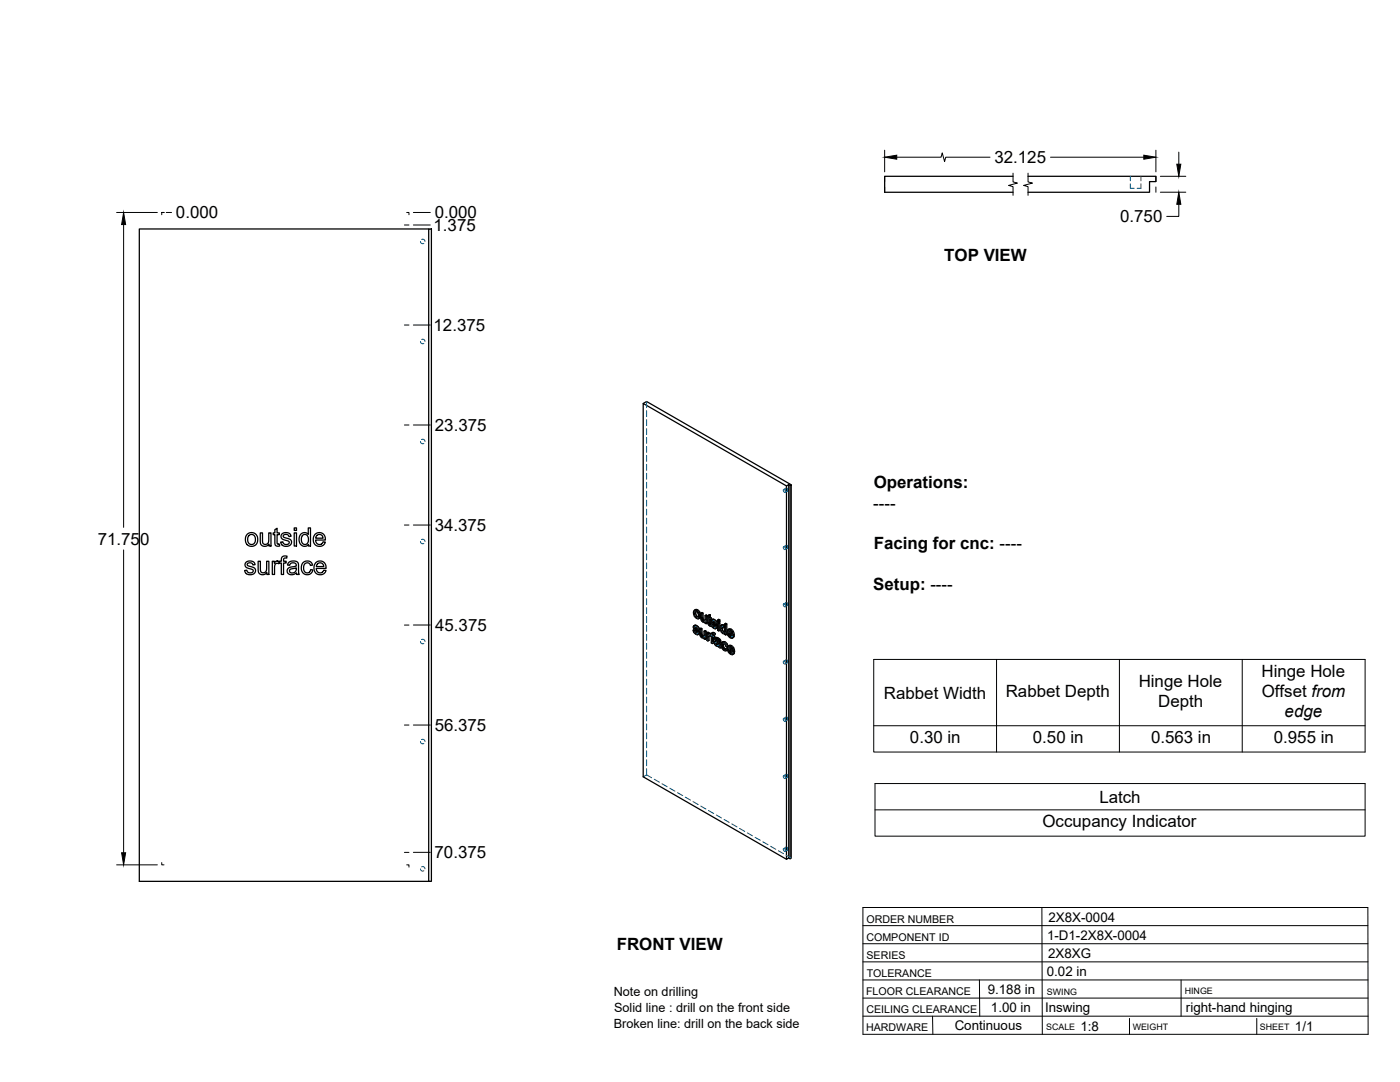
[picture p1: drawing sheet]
<svg xmlns="http://www.w3.org/2000/svg" width="559mm" height="432mm" viewBox="0 0 559 432" stroke-linecap="round" stroke-linejoin="round" font-family="sans-serif">
<!-- layer: Hidden -->
<g fill="none" stroke="#00557f" stroke-width=".4">
<path d="M451.2 73.3v1.8h1.5M451.2 70.4v1.8M455.4 73.3v1.8h-1.5M455.4 70.4v1.8M167.8 96.4l.5 .8 .9-.1M168.3 95.6l.8-.1 .5 .9M167.8 136.3l.3 .7 1.1 .1M168.3 135.5h.9l.4 .8M167.8 176.2l.5 .8h.9M168.3 175.4l.9 .1 .4 .7M258.1 160.2v2.5M258.1 163.9v2.4"/>
<path d="M258.1 167.4v2.4M258.1 171v2.4M258.1 174.6v2.4M258.1 178.2v2.4M258.1 181.7v2.4M258.1 185.3v2.4M258.1 188.9v2.4M258.1 192.5v2.3M258.1 196v2.4M258.1 199.6v2.4M312.7 195.4a.55 .55 0 0 1 .7 .3 .55 .55 0 0 1-.3 .7zM313.7 194.8a.56 .56 0 0 1 .7 .3 .56 .56 0 0 1-.3 .8l-.5-.7z"/>
<path d="M313.8 194.8l-1 .6M314.4 195.9l-1 .6M167.8 216.1l.5 .8h.9M168.3 215.3l.9 .1 .4 .7M258.1 203.2v2.3M258.1 206.8v2.3M258.1 210.3v2.4M258.1 213.9v2.4M258.1 217.5v2.3M312.7 218.2a.53 .53 0 0 1 .8 .3 .53 .53 0 0 1-.5 .7zM313.7 217.6a.56 .56 0 0 1 .7 .4 .56 .56 0 0 1-.3 .7l-.4-.5zM313.8 217.6l-1 .6"/>
<path d="M314.4 218.7l-1 .6M258.1 221v2.4M258.1 224.6v2.4M258.1 228.2v2.4M258.1 231.8v2.3M258.1 235.3v2.4M258.1 238.9v2.4M167.8 256l.5 .8h.9M168.3 255.2h.8l.5 .8M258.1 242.5v2.4M258.1 246v2.4M258.1 249.6v2.4"/>
<path d="M258.1 253.2v2.4M258.1 256.8v2.3M277.1 251.2l.3 1M277.2 250l-.5 .2M277.2 249.7l-.4 .2M277.2 244.2l-.4 .3M277.3 251.3l.3 .3M277.3 250.4l-.5 .3M277.3 250.2l.4-.2-.5 .3M277.4 249.5l-.1 1.1 1.3 1.2a.36 .36 0 0 1 .3 .5 .36 .36 0 0 1-.6 .2M277.4 252.2l.8 .7 .8 .1M277.4 252.2l-.4 .2"/>
<path d="M277.5 251.4l-.1 .1M277.6 250.9l-.5 .2M277.6 245.6l.9 .9 .8 .1M277.6 245.6l-.5 .3M277.6 250.2l-.1 .1M277.6 250.3a.33 .33 0 0 1 .3-.4 .33 .33 0 0 1 .4 .3l.9 .9M277.6 243.2l-.4 1 .4 1.4M277.9 243.8l-.1 .2M277.9 243.8l.8 .2 .5 .9v1l-.5 .3M277.9 243.8l-.4 .2M278.2 250.1l-.5 .3M278.2 252.9l-.5 .2"/>
<path d="M278.2 251l.4 .3M278.2 252.8l.5-.2-.4 .2M278.5 243.8l-.5 .3M278.5 246.5l-.5 .3M278.6 250.5l-.5 .2M278.7 251.9l-.5 .3M278.7 250.9l-.4 .3M278.8 253l-.5 .3M278.8 252.3l-.4 .3M279 246.1l-.4 .3M279 244.4l-.4 .3M279.1 246.7l-.5 .3"/>
<path d="M279.2 245.4l-.4 .2M279.8 250.7l.1 2.8 .8 .8 .8-.1v.5l.4 .2M279.8 253l-.4 .3M279.9 253.5l-.4 .2M280.2 244.4l.2 3 .8 .7 .7-.1v.4l.4 .3M280.2 246.8l-.4 .3M280.2 253.9l-.4 .3M280.4 247.2l-.5 .3M280.6 247.7l-.4 .2M280.7 254.3l-.5 .2M281.1 248l-.5 .3M281.1 254l-.2 .1"/>
<path d="M281.3 253.9l-.5 .3M281.3 254.4l-.3 .1M281.4 253.8l-.5 .3M281.4 251.7v2l-.5 .3M281.5 254.7l-.5 .2M281.5 254.2l-.5 .3M281.5 247.7l-.2 .2M281.7 247.7l-.5 .2M281.8 247.6l-.5 .2M281.9 245.4v1.9l-.5 .4M281.9 248.4l-.4 .3M281.9 248l-.4 .3 .2-.2"/>
<path d="M282.3 246.2v.4l.4-.3M282.6 252.3v3l.4 .2M282.6 255.3l-.5 .3M282.7 245.9l-.1 .1M283 253l-.5 .2M283.1 245.4v.7l-.4-.2v.4l.4 .2v2.4l.9 .7-.2-.5M283.1 253.4l-.1 .1M283.1 246.5l-.5 .3M283.1 246.1l-.5 .3M283.1 248.9l-.4 .2M283.2 252.8l-.2 .1M283.2 253.3l-.5 .2"/>
<path d="M283.3 253.2l-.5 .3M283.3 249.2l-.4 .2M283.5 253.3l-.4 .3 .3-.4 .4 .4 .2-.3 .4 .4v2.6l.4 .3M283.5 246.7l-.4 .3M283.7 249.5l-.5 .3M284 247l-.5-.3v.6M284 249.2l-.2 .1M284 253.2l-.5 .2M284 253.3l-.5 .2M284 249.6l-.1 .1M284.2 248.9l.3 .9M284.3 247.6l-.5 .3"/>
<path d="M284.4 253.3l-.9 .5 .5-.3M284.4 256.3l-.5 .3M284.4 253.7l-.5 .3M284.4 248.9l.3 .3M284.4 248.1l-.5 .2M284.4 247.3l-.5 .2M284.4 252.6l-.4 .2M284.5 247.1l-.1 1.1 1.5 1.5v.4h-.4l.4-.2M284.5 252.4l-.1 .9-.4-.2M284.5 249.8l1 .7 .6 .1M284.5 249.8l-.4 .2M284.6 249l-.1 .1"/>
<path d="M284.7 248.5l-.5 .3M284.7 247.8l-.1 .1M284.7 247.9l.1-.3 .5 .1 1 1M284.8 254l-.5 .2M284.8 247.6l-.4 .3M284.9 253l-.5 .2M285.2 253l-.5 .3M285.3 247.7l-.5 .3M285.3 254.3l-.5-.3v.5M285.3 254.7l.5-.3-.2 .5 .4 .3a.86 .86 0 0 1 1 0 .86 .86 0 0 1 .3 .9l-.5-.1M285.3 248.6l.4 .3M285.4 250.4l.4-.2-.9 .5"/>
<path d="M285.4 253.2l-.5-.2-.1 .3M285.5 256.2l-.4 .3M285.6 254.9l-.5 .2M285.6 255.8l-.5 .3M285.7 248.1l-.5 .2M285.7 255.7l-.2 .6 .3 .7 .8 .7h.7l.1 .4M285.7 256.9l-.4 .3M285.8 249.6l-.5 .2M285.8 248.5l-.4 .3M285.9 250.7l-.5 .2M285.9 256.5l.3-.3a.86 .86 0 0 1 1 1l-.4 .1M286 256.2l-.3 .2"/>
<path d="M286.1 256.2l-.5 .3M286.2 256.2l-.5 .2M286.2 254.9l-.4 .2M286.4 257.6l-.5 .2M286.7 255l-.5 .3M286.9 257.7l-.5 .3M286.9 248.3v3l.4 .3M286.9 247.2v.5l.4 .3M286.9 251.3l-.5 .3M286.9 247.7l-.5 .3M287.1 257.3l-.4 .3M287.2 255.5l-.5 .2"/>
<path d="M287.2 257.2l-.3 .2M287.3 256.5l-.4 .3M287.3 256.1l-.4 .3M287.3 256l-.4 .2M287.3 257.7l-.4 .2M287.4 258.1l.5 .3M287.4 258.1l-.4 .3M287.8 250.4l-.4 .2M288 251.3l-.5 .2M288 249.6l-.5 .3M288.2 249.3l-.4 1.1 .4 1.3 .8 .9 .7-.1v.4l.4 .3M288.3 257.1l-.5 .3"/>
<path d="M288.4 252.1l-.4 .2M288.4 256.3l-.4 .3M288.5 249.9l-.1 .2M288.5 249.9l.7 .1 .5 .9v1l-.5 .3M288.5 249.8l-.4 .3 .4-.2M288.6 256.1l-.3 1 .2 1.2 .7 .8 1 .4M288.6 258.4l-.4 .3M288.8 256.8l.7-.2 .6 1 .4 .1M289 256.6l-.5 .3M289 252.6l-.5 .2M289 249.9l-.5 .2M289.4 249.8l-.2 .1"/>
<path d="M289.5 259.4l-.5 .2M289.5 256.6l-.4 .3M289.5 250.4l-.4 .3M289.5 252.2l-.4 .3M289.6 252.6l-.3 .2M289.6 259h.3M289.7 248.8v1.5l-.5-.7M289.7 250.3l-.5 .2M289.7 251.5l-.4 .2M289.7 252.9l-.4 .3M289.7 252.5l-.4 .3M289.9 257l-.5 .3"/>
<path d="M289.9 259l-.4 .2M290.1 257.6l-.5 .3M290.1 258.6l-.2 .4M290.3 258.7l.3 .2-.2 .4M290.6 258.9l-.2 .1M290.7 252l-.5 .3M290.8 258.6l-.5 .2M291 251l-.3 .8 .3 1.5 1 1 .8 .1M291 253.3l-.5 .3M291.1 252.4l-.4 .2M291.1 257.6l-.3 1 .3 1.3 .9 .9 .9 .1M291.1 259.9l-.4 .2"/>
<path d="M291.2 252.9l-.1-.5 2 1.1M291.3 258.9l-.5 .3M291.4 251.5l-.2 .2M291.4 251.5l.7 .2 .5 1.1-.6-.3M291.4 259.5l-.1-.6 1.9 1.1M291.4 251.5l-.5 .2M291.5 258l-.2 .3M291.5 258l.9 .4 .3 1-.6-.4M291.5 258l-.4 .3M291.9 251.5l-.5 .3M291.9 254.3l-.5 .2M292 258.1l-.4 .2"/>
<path d="M292.1 253.9h.2M292.4 253.9l-.4 .2 .3-.2M292.4 252.1l-.4 .3M292.6 258.7l-.5 .3M292.6 252.8l-.5 .2M292.6 253.6l-.1 .1M292.7 254.4l-.5 .3M292.7 253.7l-.4 .2M292.7 259.4l-.4 .2M312.7 241.1a.56 .56 0 0 1 .7 .3 .56 .56 0 0 1-.3 .7l-.4-.5zM313.7 240.5a.54 .54 0 0 1 .7 .3 .54 .54 0 0 1-.3 .7zM313.8 240.5l-1 .5"/>
<path d="M314.4 241.6l-1 .5M258.1 260.3v2.4M258.1 263.9v2.4M258.1 267.5v2.4M258.1 271v2.4M258.1 274.6v2.4M258.1 278.2v2.4M292 260.8l-.4 .3M292.2 260.5h.3M292.5 260.5l-.4 .2M292.7 260.2h-.1M292.8 261l-.5 .3"/>
<path d="M292.8 260.2l-.3 .3M312.7 263.9a.56 .56 0 0 1 .7 .3 .56 .56 0 0 1-.3 .8l-.4-.4zM313.7 263.4a.55 .55 0 0 1 .7 .3 .55 .55 0 0 1-.3 .7zM313.8 263.3l-1 .6M314.4 264.4l-1 .6M167.8 295.9l.3 .7 1.1 .1M168.3 295.1l.9 .1 .4 .7M258.1 281.8v2.3M258.1 285.3v2.4M258.1 288.9v2.4M258.1 292.5v2.4M258.1 296.1v2.3"/>
<path d="M258.1 299.6v2.4M312.7 286.7a.56 .56 0 0 1 .7 .4 .56 .56 0 0 1-.3 .7l-.4-.5zM313.7 286.2a.56 .56 0 0 1 .7 .3 .56 .56 0 0 1-.3 .7l-.5-.6zM313.8 286.2l-1 .5M314.4 287.3l-1 .5M258.1 309.2l-1.4 .8M258.1 309.2l2 1.2M258.1 303.2v2.4M258.1 306.8v2.4M261.1 311l2.1 1.2M264.2 312.8l2.1 1.2M267.3 314.6l2.1 1.1"/>
<path d="M270.4 316.3l2.1 1.2M273.5 318.1l2.1 1.2M276.6 319.9l2.1 1.2M312.7 309.6a.54 .54 0 0 1 .7 .3 .54 .54 0 0 1-.3 .7zM313.7 309a.56 .56 0 0 1 .7 .4 .56 .56 0 0 1-.3 .7l-.5-.7zM313.8 309l-1 .6M314.4 310.1l-1 .6M279.7 321.7l2.1 1.2M282.8 323.5l2.1 1.2M285.9 325.2l2.1 1.2M289 327l2.1 1.2M292.1 328.8l2.1 1.2"/>
<path d="M295.2 330.6l2.1 1.2M298.3 332.4l2.1 1.2M301.4 334.2l2.1 1.1M304.5 335.9l2.1 1.2M307.6 337.7l2 1.2M310.7 339.5l2.1 1.2M312.7 338.7a.56 .56 0 0 1 .7 .3 .56 .56 0 0 1-.3 .7l-.4-.5zM313.7 338.1a.54 .54 0 0 1 .7 .3 .54 .54 0 0 1-.3 .7zM313.8 338.1l-1 .5M314.4 339.2l-1 .5M167.8 346.7l.3 .7 1.1 .1M168.3 345.9l.9 .1 .4 .7"/>
<path d="M313.8 341.3l2 1.2"/>
</g>
<!-- layer: Visible -->
<g fill="none" stroke="#000" stroke-width=".51">
<path d="M404.3 70.4h-51.2v6.3h51.2M410.3 70.4h51.1v2.1h-2.6v4.2h-48.5M171.1 91.4h1.1v260.3h-1.1zM171.1 91.4h-115.5v260.3h115.5M256.7 161l1.4-.8 57.7 33.3M313.9 193.9l.9-.5v149l-.9 .5zM313.9 193.9l-57.2-32.9v149l57.2 32.9M314.8 193.4l.6 .3v149l-.6-.3M315.4 193.7l.4-.2v149l-.4 .2M98.7 213.1l1.5-.5a2.65 2.65 0 0 1 2.6 3.7 2.65 2.65 0 0 1-4.6 .4l-.2-1a2.97 2.97 0 0 1 .7-2.6zM99.3 213.8l.8-.5a1.97 1.97 0 0 1 1.9 2 1.97 1.97 0 0 1-2 2l-.7-.5-.4-.9v-1.2zM103.9 212.7h.9v2.9a1.32 1.32 0 0 0 1.3 1.7 1.32 1.32 0 0 0 1.2-1.8v-2.8h.9v5.2h-.8v-.8a1.88 1.88 0 0 1-2.3 .9 1.88 1.88 0 0 1-1.2-2.1z"/>
<path d="M109.7 211.4l.9-.6v1.9h.9v.7h-.9v3.3l.3 .4h.6l.1 .8a1.32 1.32 0 0 1-1.5-.1 1.32 1.32 0 0 1-.4-1.4v-3h-.6v-.7h.6zM112.5 213.1l1.2-.5a1.92 1.92 0 0 1 2.5 1.4l-.9 .1a1.13 1.13 0 0 0-1.1-.9 1.13 1.13 0 0 0-1.1 1l.3 .3a3.4 3.4 0 0 1 2.9 1.4 2.17 2.17 0 0 1-1.6 2.1 2.17 2.17 0 0 1-2.5-1l-.2-.7 .9-.1 .4 .8 1.2 .3a.84 .84 0 0 0 1-.9 .84 .84 0 0 0-1.2-.7 1.75 1.75 0 0 1-2.1-2.1zM117.4 212.7h.9v5.2h-.9zM117.4 210.7h.9v1h-.9zM120 213.3l1.1-.7a1.85 1.85 0 0 1 1.9 .7v-2.6h.9v7.2h-.8v-.6a2.18 2.18 0 0 1-2.6 .4 2.18 2.18 0 0 1-1.1-2.4zM120.8 213.7l.6-.4a2.12 2.12 0 0 1 1.8 1.6 2.12 2.12 0 0 1-.9 2.2l-.3 .2a2.12 2.12 0 0 1-1.7-1.4 2.12 2.12 0 0 1 .5-2.2zM125.7 213.3l1.5-.7a2.47 2.47 0 0 1 2.7 2.9h-3.9l.2 1a1.46 1.46 0 0 0 1.4 .8 1.46 1.46 0 0 0 1.3-1.1l1 .1-.3 .7-.7 .7-1.2 .3a2.8 2.8 0 0 1-2.6-1.7 2.8 2.8 0 0 1 .6-3zM126.5 213.7l.7-.4 .9 .1 .5 .4 .3 1h-2.9zM98.1 224.5l1.2-.6a1.92 1.92 0 0 1 2.5 1.4l-.9 .2a1.13 1.13 0 0 0-1.1-1 1.13 1.13 0 0 0-1.1 1l.3 .3a3.4 3.4 0 0 1 2.9 1.4 2.17 2.17 0 0 1-1.6 2.2 2.17 2.17 0 0 1-2.4-1l-.3-.7 .9-.2 .6 1 1.4 .1a.76 .76 0 0 0 .6-.9 .76 .76 0 0 0-.9-.6 1.95 1.95 0 0 1-2.4-2zM103 224h.9v2.9a1.32 1.32 0 0 0 1.4 1.7 1.32 1.32 0 0 0 1.1-1.8v-2.8h.9v5.3h-.8v-.8a1.88 1.88 0 0 1-2.2 .8 1.88 1.88 0 0 1-1.3-2.1zM108.7 224h.8v.8a1.28 1.28 0 0 1 2-.7l.8-.1v-.6a1.5 1.5 0 0 1 .7-1.4 1.5 1.5 0 0 1 1.6 0l-.2 .7a.82 .82 0 0 0-.8 0 .82 .82 0 0 0-.4 .8v.5h1v.7h-1v4.6h-.9v-4.6h-.8v-.4l-.2 .7a1.18 1.18 0 0 0-1.5 .1 1.18 1.18 0 0 0-.2 1.4v2.8h-.9zM115.1 224.6a2.39 2.39 0 0 1 4 .6l.3 4.1h-.9l-.2-.7a2.02 2.02 0 0 1-2.2 .9 2.02 2.02 0 0 1-1.5-1.8l.1-.4a2 2 0 0 1 2-1.1h.4a.82 .82 0 0 0 1.1-.8 .82 .82 0 0 0-1.1-.8 1.2 1.2 0 0 0-1.5 1l-.9-.1z"/>
<path d="M115.7 227.3l2.6-.7a1.47 1.47 0 0 1-.8 1.9 1.47 1.47 0 0 1-2-.8zM120.9 224.5l1.2-.6 1.4 .1 .8 .6 .5 .9-.9 .2a1.44 1.44 0 0 0-1.9-1 1.44 1.44 0 0 0-.8 1.9l.2 1.2a1.34 1.34 0 0 0 1.5 .8 1.34 1.34 0 0 0 1.1-1.3l.8 .1-.4 1.1a2.48 2.48 0 0 1-3.2 .4 2.48 2.48 0 0 1-.8-3.2zM126 224.6l1.5-.7a2.44 2.44 0 0 1 2.7 2.9h-4l.3 1a1.47 1.47 0 0 0 1.4 .8 1.47 1.47 0 0 0 1.3-1l.9 .1-.3 .7-.9 .8-.9 .2a2.8 2.8 0 0 1-2.6-1.7 2.8 2.8 0 0 1 .6-3.1zM126.7 225l.8-.4a1.44 1.44 0 0 1 1.7 1.5h-2.9zM276.6 251.5l.7 1.3 .8 .5 .6-.1M276.9 249.8l.6-.3 .8 .3 .9 1.3-.5 .3-.1-.6M277.2 250.4h.6l.9 1M277.2 244.8l.4-.8 .9 .6 .2 1.5-.2 .3h-.5M277.3 251.3l-.7 .2 .5 .2M277.3 252.3l.4 .4 .5-.3M277.4 250.9l1 .9 .5-.2M277.4 251.5l-.3 .2 .1 .4 .5-.1"/>
<path d="M277.5 250.3l-.3 .3 .4-.3 .6 .7M277.5 249.5l-.7 .4-.1 .6 1.6 1.8v.5M277.5 245.8l.5 .6 .5-.3M277.6 251.6l.7 .9M277.7 249.9l.5 .4 .5-.2M277.7 244.5l-.5 .3 .1 .5 .2 .5 .4-.3M277.7 252.7l.5 .1M277.7 249.5l-.7 .2M277.8 244l.1 1.4 .8 .8M277.8 250.6l-.4 .3-.2-.3M278 243.6l.9 1 .4-.3M278.1 249.7l-.4 .2-.4-.1"/>
<path d="M278.2 250.3l.4 .5 .4-.3M278.4 251.8l.3 .5 .4-.3M278.5 243.4l-.5 .2-.8-.1M278.6 251.3l.7 1.3-.7 .7M278.7 252.3l.1 .5 .5-.3M278.8 252.8l-.1 .4 .4-.3M278.9 244.6l.3 1.3 .5-.3M279.1 246.7a1.85 1.85 0 0 1-2.3-2.2l.2-.8 .6-.5 1.3 .5 .8 1.7-.2 1-.6 .5M279.2 245.9l-.1 .8 .4-.3M279.3 250.9l.5 .3 .4-.3M279.8 251.2v2.2l.4-.2M279.8 253.4l.2 .4 .4-.2"/>
<path d="M280 253.8l.3 .3 .5-.2M280.2 245v2.2l.5-.3M280.2 247.2l.2 .4 .4-.3M280.3 254.1l.4 .1M280.4 247.6l.3 .3 .5-.2M280.6 244.7l-.4 .3-.5-.3M280.7 247.9l.4 .1M280.9 254l-.6-.7-.1-2.4-.4-.2-.5 .2 .1 2.6 .5 .8 .7 .4 .4-.2v.4l.4 .3M281 251.9l.4 .3 .5-.3M281 254.5l-.1 .1M281.4 247.7l-.7-.6-.1-2.4-.4-.3-.5 .3 .1 2.5 .7 1 1 .1M281.4 245.7l.5 .2 .4-.2"/>
<path d="M281.4 252.2v3l.5-.3v-3l-.5-.2-.4 .2v1.9l-.3 .4 .2-.1M281.5 248.3v.4l.4 .2M281.5 248.3l-.2 .1M281.9 245.9v3l.4-.2v-3l-.4-.3-.5 .3v1.8l-.3 .5 .2-.1M282.3 246.6l.3 .2 .1 2.5 .9 .6 .3-.2M282.6 246l-.3 .2 .3 .2v-.8l.9-.3v1.1l.5 .2v.4l-.5 .3v-.4M283 252.9l-.4-.6-.5 .3v3l.5 .2M283 253.5l-.4 .7 .4-.2M283 252.5l-.5 .3-.4-.2M283.1 253.6l-.1 1.9-.4 .3v-1.6M283.1 253.6l.4 .2M283.1 253.6l-.5 .1"/>
<path d="M283.1 245.6v1l.4-.2M283.1 246.6l.4 .3 .5-.3M283.1 253l.4 .4M283.3 252.7l-.8 .5v-.4M283.3 249.3l.2 .1M283.5 245.3l-.9 .3M283.5 253.3v.4M283.5 253.7l.4 .3v2.6l.4 .2M283.5 253.5l-.1 .4M283.5 249.4l.1 .5M283.5 252.8l-.8 .2M283.5 252.8l-.7 .2"/>
<path d="M283.5 248.8l-.4 .3v-2.1l.4 .3 .3 1.8M283.6 248.9l-.5 .2M283.8 249.1l.8 1.4 .7 .4 .5-.1M283.8 249.1l-.6 .1M283.8 249.1h.1M283.8 249.3l-.3 .1M284 247.4l.6-.3 .6 .1 .8 .7 .3 .8-.5 .3-.1-.6M284.1 252.7l.8-.3 .6 .4-.5 .7v-.4M284.3 253.8l.5 .3 .5-.2M284.4 248.9l-.6 .2 .4 .2M284.4 249.9l.5 .4 .4-.3M284.5 248.5l1 .9 .5-.2"/>
<path d="M284.5 249.1l-.3 .2 .2 .6 .5-.3M284.6 247.1l-.7 .4v.6l1.6 2.1M284.6 247.9l-.3 .3 .5-.2M284.6 252.4l-.6 .4-.1 .8-.4-.3 .4-.2-.4-.3M284.6 252.8l.4 .3 .5-.3M284.7 249.2l.8 .9M284.7 247.9l.6 .7M284.8 253.3l.5 1-.5 .2v-.4M284.8 254.5v2.1l-.5 .2v-2.6l.5 .3M284.8 247.5l.5 .4 .5-.2M284.8 248l1 1M284.8 248h-.5"/>
<path d="M284.9 247.1l-.8 .3M284.9 250.3l.4 .1M284.9 248.2l-.4 .3-.2-.3M285 253.5l-.6-.3-.1 .6 .5-.2M285.1 252.5l-.9 .1M285.2 247.3l-.4 .2-.4-.1M285.2 256l.6-.3 1 .3M285.3 247.9l.4 .5 .4-.2M285.4 254.7l.8-.3 1.3 .9 .4 3.1-.5 .2-.1-.4M285.5 250.2l-.1 .2M285.5 249.4l.3 .5 .5-.3M285.6 256.5l.1-.1a.86 .86 0 0 1 1.1 1"/>
<path d="M285.6 257.1l.4 .4 .5-.3M285.7 256.4l-.2 .3M285.7 248.9l.5 .6 .2 .8-.7 .6M285.8 249.9l.1 .5 .5-.3M285.8 255.7l-.7 .5 .2 1 .7 .7h.9l.1 .5 .4 .2M285.9 250.4l-.1 .4 .4-.3M285.9 256.5l-.4 .4 .1 .2 .5-.2M286 256.5l.8 .8M286 255.2l-.4 .3a.79 .79 0 0 1 .9-.1 .79 .79 0 0 1 .4 .8l-1.2-.3M286 255.2h.1M286 257.5l.5 .1M286.1 255.7l-.8 .2"/>
<path d="M286.2 254.4l-1 .6 .4 .5M286.3 254.9l.5 .4 .5-.3M286.4 248.6l.5 .2 .4-.2M286.4 247.4l.5 .3 .4-.3M286.5 257.6l.3-.1zM286.7 254.6l-.4 .3-.6-.2M286.8 255.3l.3 .4 .5-.3M286.9 248.3l.4 .3v3l-.4 .2v-3M286.9 248.3l-.5 .3v3l.5 .2M286.9 247.7v.6l.4-.3v-.6l-.4-.2-.5 .2v.6l.5 .3M287.1 255.7l.2 .4 .4-.2M287.3 256.1v2.1l.5-.3"/>
<path d="M287.8 249.6l.8-.3 .6 .3M288.1 250.1l.7 .2 .4 1v1l-.6 .1M288.1 251.9l.5 .5 .4-.2M288.1 250.1l-.2 .8M288.2 256.3l.7-.3 .6 .2 .7 .7 .3 .8-.4 .3-.4-.9M288.3 257.6l.2 1 .4-.3M288.3 250.6l-.4 .3v.5l.2 .5 .4-.3M288.4 249.3l-.9 .6v1.6l.8 1.2 .5 .3 .5-.2v.4l.4 .2M288.4 250.1l.1 1.4 .7 .7M288.5 258.6l.5 .6 .5-.3M288.5 249.7l.4 .3M288.8 257.3l-.5 .3 .4-.8 1.4 1.2"/>
<path d="M288.8 256.8l.1 1.5 .7 .7M288.9 256l-.5 .3a2.08 2.08 0 0 0 1.4 3.4M288.9 249.4l-.4 .3-.6-.2M289 256.5l.7 .6 .5-.2M289.2 249l.5 .3 .4-.3M289.3 252.8l-.2 .1M289.5 256.2l-.5 .3-.6-.2M289.7 249.3v4.1l.4-.2v-4.2l-.4-.2-.5 .2v1.5l-.3-.5 .3-.1M289.7 258.8l-.2 .4h-.5M290.3 258.7l-.6 .1 .4 .3M290.4 259l-.6 .7 .6-.4M290.9 253.5l.5 .6 .5-.3"/>
<path d="M291.1 252l-.4 .2 1.4 .8-.4-1.1a.52 .52 0 0 0-.6-.2 .52 .52 0 0 0-.4 .5M291.2 251.7l-.1 .3 .9 .5M291.2 252.9l.9 1M291.3 258.5l-.5 .3 1.5 .8-.5-1.1a.52 .52 0 0 0-.6-.3 .52 .52 0 0 0-.4 .6M291.3 258.3v.2l.8 .5M291.4 253.3l-.5 .2-.2-.9 1.9 1.1M291.4 259.5l.8 1M291.4 251.4l.9 .9 .4-.3M291.4 254.1l.5 .1M291.5 259.8l-.5 .3-.2-.9 1.9 1.1M291.6 257.9l.8 .9 .5-.2M291.9 251.1l-1.3 .2"/>
<path d="M292 257.7l-1.3 .1M292.1 253.9l.5 .3 .5-.3M292.1 253.9l-.1 .2M292.3 252.3l.3 1.3 .5-.3M292.4 258.8l.4 1.4 .4-.3M292.5 253.7l-.4 .2M292.6 253.6l.5-.1-.1-.6-.6-1.4-1.1-.6-.7 .4-.4 .8 .3 1.5 1.3 1.1h.5l.3-.5M292.7 253.7l.3 .4-.7 .5M291 260.1l.6 .6 .4-.3M291.6 260.7l.4 .1M292.3 260.4l.4 .4 .5-.3M292.3 260.4l-.2 .3"/>
<path d="M292.6 260.2l-.3 .2M292.8 260.2l.4-.2v-.5l-.7-1.5-1-.5-.8 .3-.3 1.4 .5 1.2 1.1 .9 .7-.5M292.8 260.2l.3 .4-.7 .6"/>
</g>
<!-- layer: Reference -->
<g fill="none" stroke="#000" stroke-width=".4">
<path d="M353.1 70.4v2.1M353.1 74.6v2.1M461.4 70.4v2.1M461.4 74.6v2.1M64.6 84.8v.9M65.5 84.8h-.9h.9M161.4 89.8h1.8M162.3 84.8h.9v.9M161.4 129.7h1.8M161.4 169.6h1.8M161.4 209.5h1.8M161.4 249.4h1.8"/>
<path d="M161.4 289.3h1.8M64.6 344.2v.9h.9M161.4 340.2h1.8M162.3 345.1h.9v1"/>
</g>
<!-- layer: Hidden Narrow -->
<path d="M278.2 251.5l-.4 .3M279.8 252.5l-.5 .3M280.2 246.3l-.5 .3M281.4 253.3l-.4 .2M281.9 247l-.5 .3M283.1 248.2l-.5 .3M284.4 253l-.5 .3M284.8 253.3h.1M285.3 249.1l-.4 .3M286.6 256.3l-.5 .3M287.3 256.7l-.4 .3" fill="none" stroke="#000" stroke-width=".4"/>
<!-- layer: Visible Narrow -->
<path d="M278.2 251l-.5 .2M280.2 252.6l-.4 .3M280.6 246.4l-.4 .2M283.5 248.5l-.4 .3M284.8 253.3l-.5 .3M285.3 248.6l-.4 .2M286.5 255.8l-.4 .3M287.7 256.3l-.4 .3M287.7 257l-.4 .3" fill="none" stroke="#000" stroke-width=".4"/>
<!-- layer: Titleblock -->
<g fill="none" stroke="#000" stroke-width=".4">
<path d="M344.4 362.2h201.6l.1 50.6h-201.7zM344.4 376.6h201.6M344.4 369.4h201.6M415.9 362.2l.1 50.6M344.4 383.9h201.6M344.4 398.3h201.6M344.4 391.1h201.6M390.9 391.1l.2 14.4M471.4 391.1v14.4M344.4 405.5h201.7M372.2 405.5l.1 7.3M450.8 406.4v6.4"/>
<path d="M501.6 406.4v6.4"/>
</g>
<!-- layer: FD_Dimensions -->
<g fill="none" stroke="#000" stroke-width=".4">
<path d="M353.1 59.9v8.7M461.4 59.9v8.7M357.9 62.7h17.7l.5-1.7 .9 3.5 .5-1.8h17.7M419.3 62.7h37.2M463.1 70.4h10.2M463.1 76.7h10.2M470.5 60.7v4.8M46.5 84.8h16.3M49.3 89.6v120.9M66.4 84.8h2.1M165 84.8h6.7M165 89.8h6.7"/>
<path d="M470.5 81.5v4.9h-4.8M165 129.7h6.7M165 169.6h6.7M49.3 219.5v120.8M165 209.5h6.7M165 249.4h6.7M165 289.3h6.7M46.5 345.1h16.3M165 340.1h6.7"/>
</g>
<path d="M353.1 62.7l4.8-.8v1.6zM456.5 61.9l4.9 .8-4.9 .8zM469.7 65.5h1.6l-.8 4.9zM49.3 84.8l.8 4.8h-1.6zM470.5 76.7l.8 4.8h-1.6zM48.5 340.3h1.6l-.8 4.8z" fill="#000" stroke="#000" stroke-width=".4"/>
<!-- layer: Break Lines -->
<path d="M404.3 69.1v3.5l1.8 .5-3.5 .9 1.7 .5v3.5M410.3 69.1v3.5l1.8 .5-3.5 .9 1.7 .5v3.5" fill="none" stroke="#000" stroke-width=".4"/>
<!-- layer: Custom Tables -->
<path d="M348.7 263.2h196.2v36.9h-196.2zM397.8 263.2v36.9M446.8 263.2v36.9M495.8 263.2v36.9M348.7 289.6h196.2M349.2 312.7h195.7v21h-195.7zM349.2 323.2h195.7" fill="none" stroke="#000" stroke-width=".4"/>
<g font-size="6.7">
<text x="396.9" y="65.1">32.125</text>
<text x="70.2" y="87.2">0.000</text>
<text x="173.5" y="87.2">0.000</text>
<text x="447.1" y="88.7">0.750</text>
<text x="173.1" y="92.2">1.375</text>
<text x="376.9" y="104.1">TOP VIEW</text>
<text x="173.1" y="132.1">12.375</text>
<text x="173.6" y="172">23.375</text>
<text x="348.7" y="194.9">Operations:</text>
<text x="348.5" y="203">----</text>
<text x="173.5" y="211.9">34.375</text>
<text x="39" y="217.3">71.750</text>
<text x="348.7" y="219.2">Facing for cnc: ----</text>
<text x="348.5" y="235.3">Setup: ----</text>
<text x="173.7" y="251.8">45.375</text>
<text x="454.5" y="274.1">Hinge Hole</text>
<text x="503.6" y="270">Hinge Hole</text>
<text x="352.8" y="278.8">Rabbet Width</text>
<text x="401.4" y="278.2">Rabbet Depth</text>
<text x="503.6" y="278.2">Offset from</text>
<text x="462.3" y="282.2">Depth</text>
<text x="512.8" y="286.2">edge</text>
<text x="173.5" y="291.7">56.375</text>
<text x="363.2" y="296.5">0.30 in</text>
<text x="412.3" y="296.5">0.50 in</text>
<text x="459.4" y="296.5">0.563 in</text>
<text x="508.4" y="296.5">0.955 in</text>
<text x="438.8" y="320.3">Latch</text>
<text x="416.1" y="330.2">Occupancy Indicator</text>
<text x="173.5" y="342.5">70.375</text>
<text x="246.2" y="379.1">FRONT VIEW</text>
</g>
<g font-size="5.3">
<text x="418.5" y="367.9">2X8X-0004</text>
<text x="417.9" y="375">1-D1-2X8X-0004</text>
<text x="418.4" y="382.3">2X8XG</text>
<text x="417.8" y="389.5">0.02 in</text>
<text x="394.3" y="396.8">9.188 in</text>
<text x="395.5" y="403.7">1.00 in</text>
<text x="417.2" y="404.1">Inswing</text>
<text x="473.4" y="403.8">right-hand hinging</text>
<text x="381.1" y="411">Continuous</text>
<text x="431.3" y="411.5">1:8</text>
<text x="516.9" y="411.5">1/1</text>
</g>
<g font-size="5.1">
<text x="245" y="397.3">Note on drilling</text>
<text x="245.1" y="403.8">Solid line : drill on the front side</text>
<text x="245" y="410.3">Broken line: drill on the back side</text>
</g>
<g font-size="4.3">
<text x="345.8" y="368.4">ORDER NUMBER</text>
<text x="345.8" y="375.5">COMPONENT ID</text>
<text x="345.8" y="382.7">SERIES</text>
<text x="345.9" y="389.9">TOLERANCE</text>
<text x="345.7" y="397.2">FLOOR CLEARANCE</text>
<text x="345.8" y="404.4">CEILING CLEARANCE</text>
<text x="345.7" y="411.6">HARDWARE</text>
</g>
<g font-size="3.5">
<text x="417.9" y="397">SWING</text>
<text x="472.9" y="396.7">HINGE</text>
<text x="417.5" y="410.9">SCALE</text>
<text x="452.1" y="410.9">WEIGHT</text>
<text x="502.9" y="410.9">SHEET</text>
</g>
</svg>
